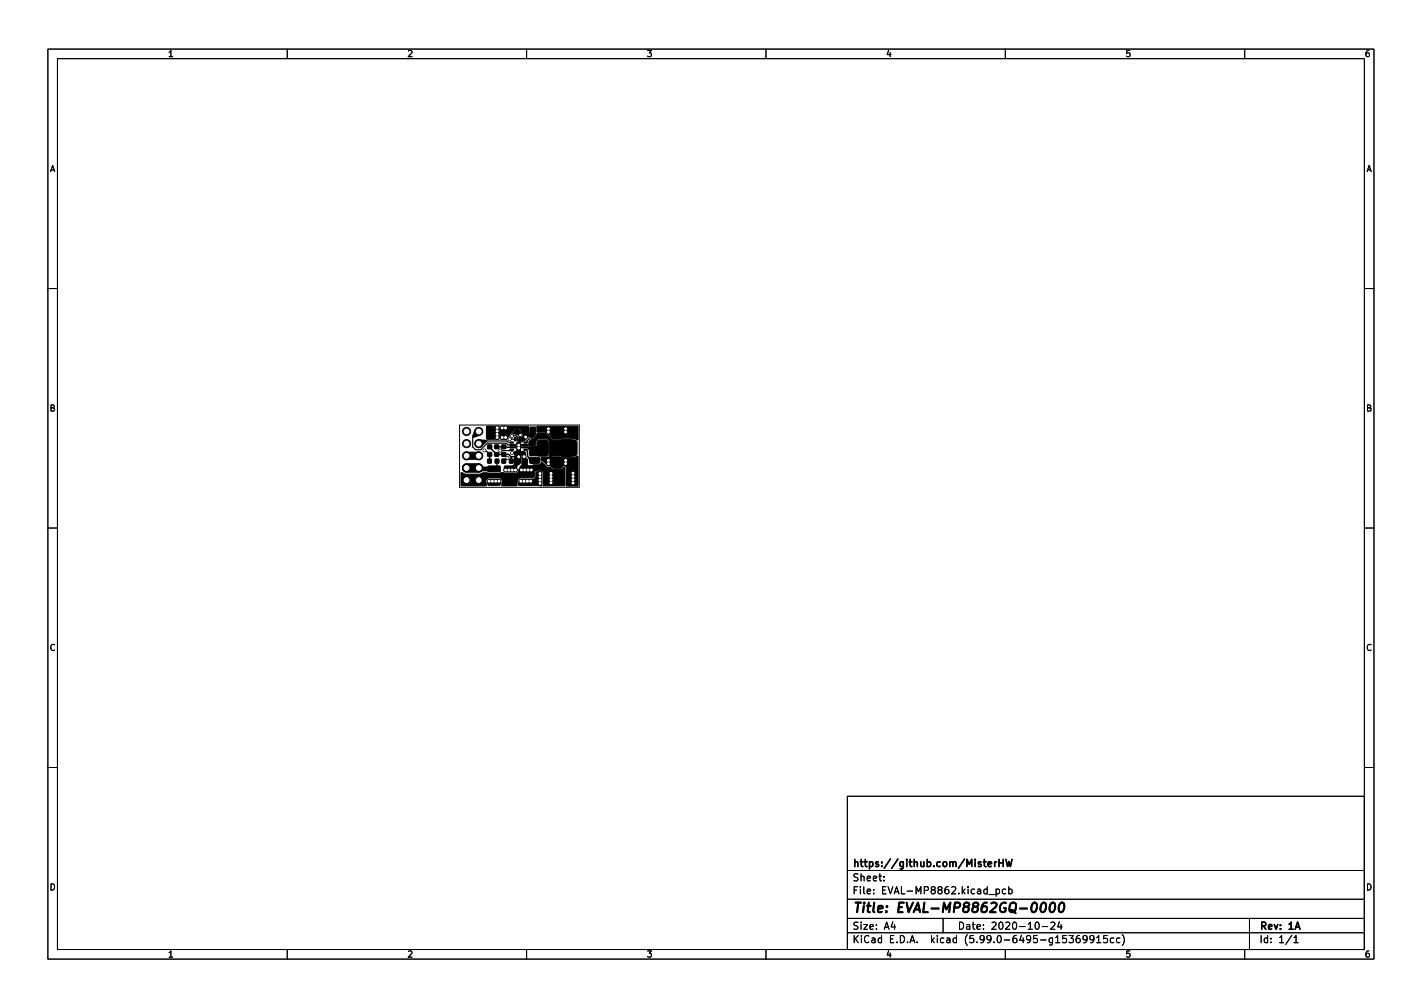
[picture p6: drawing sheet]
<svg xmlns="http://www.w3.org/2000/svg" width="297mm" height="210mm" viewBox="0 0 297 210" stroke-linecap="round" stroke-linejoin="round" font-family="sans-serif">
<g fill="none" stroke="#000" stroke-width=".21">
<path d="M10 10.2h277v190.1h-277zM12 12.2h273v186.1h-273zM60 10.2v2M110 10.2v2M160 10.2v2M210 10.2v2M260 10.2v2M10 60.2h2M285 60.2h2M96 88.7h25v13h-25zM10 110.2h2M285 110.2h2"/>
<path d="M10 160.2h2M177 166.3h108v32h-108zM285 160.2h2M60 198.3v2M110 198.3v2M160 198.3v2M177 194.8h108M177 191.8h108M177 187.8h108M177 181.8h108M184.6 183.8v.1M184.6 183v.1"/>
<path d="M186.5 192.5l-.4 1h1M186.9 193v1M197 191.8v3M206.6 186.8h1.1M208.1 185.7l.4-.1 .3 .3-.2 .7h-.5M208.1 185.6v1.5M210 198.3v2M210.1 185.7l-.5-.1-.2 .3 .1 .7h.6M210.7 185.7l.4-.1 .3 .3-.1 .7h-.6M210.7 185.1v1.5M216.4 192.7l.2-.2a.8 .8 0 0 1 .5 .8 .8 .8 0 0 1-.5 .7l-.2-.1-.2-.4zM217.7 193.5h1.2"/>
<path d="M219.5 192.7l.6-.2 .3 .5-1 1h1M221.3 192.5l-.4 1h1M221.6 193v1M223.3 195.3h.9l-.5 .6 .4 .1v.7l-.2 .1-.6-.1M225.5 195.3l-.4 .1a1.01 1.01 0 0 0 0 1.4l.5-.1v-.5l-.2-.3-.5 .1-.1 .2M227.1 196l-.3 .3h-.3l-.3-.3 .2-.6 .4-.1 .2 .2a.99 .99 0 0 1-.4 1.3h-.2M228.5 196l-.3 .3h-.3l-.3-.3 .2-.6 .4-.1 .2 .2a.99 .99 0 0 1-.3 1.3h-.3M229.1 195.8l.4-.5v1.5M229.1 196.8h.8M231.3 195.3h-.7l-.1 .7 .2-.1 .5 .1 .2 .2-.1 .5-.2 .1-.6-.1M232.6 195.9l-.4-.1-.3 .3 .2 .7h.5M233.9 195.9l-.4-.1-.3 .3 .2 .7h.5"/>
<path d="M234.4 195.1a1.72 1.72 0 0 1 0 2.3M260 198.3v2M261 191.8v6.5M269.9 195.3l-1.3 1.9M270.3 195.8l.4-.5v1.5M270.3 196.8h.8"/>
</g>
<g fill="none" stroke="#000" stroke-width=".3">
<path d="M102.3 93.3l1.5 1.6h2.4l.6 .5M102.3 94.9l-.1 1.4M103.8 93.3l3.3 .1M105.2 96.3h.1M105.5 94.6l-.2 .3M106.8 95.4v.9M107 94.6h.5M108 90.2h.1M108.1 90.2l.5 .1v1.4M108.6 94.6v1.2l-.5 .5M108.6 93.8h-.3l-.2 .3-.1 1.2h-1.1l-.1 .2M109.1 94.6l.4 .4v1.2l.2 .1"/>
<path d="M109.5 93.4h3.7l.2 .1-1.2 1.2h-1.1M109.9 94l.3 .3v1l.9 .9M111.1 90.8l-1.1 1.3v.2M111.1 92.4l-.4 .5h-1.2M113.1 93.4l.1 .1M207.8 179.9v1M208.2 179.9l-.4 .3M208.7 179.4v1.5M209.6 179.4v1.5M210.1 179.4l.4 1.5 .3-1 .3 1 .3-1.5M208.7 180.1h.9M270.6 194l.5-1.5 .5 1.5"/>
</g>
<path d="M217.6 188.7l.5-.2a1.19 1.19 0 0 1-.4 2l-.3-.2a1.69 1.69 0 0 1 .2-1.6zM219.5 188.7l.5-.2a1.19 1.19 0 0 1-.4 2l-.3-.2a1.69 1.69 0 0 1 .2-1.6zM221.5 188.7l.5-.2a1.19 1.19 0 0 1-.5 2l-.2-.2a1.69 1.69 0 0 1 .2-1.6z" fill="none" stroke="#000" stroke-width=".4"/>
<g fill="#000" stroke="#000" stroke-width=".21">
<path d="M99.2 89.9h.8l.1 1-1.3 .4-.1-.2zM99.1 99.4h1.7v1.7h-1.7zM99.9 91.9h1.7l.1 .2-1.2 1.2h-.5l-.1-.1zM101.9 97.4l2.5-.1 .1 .2v.9l-.2 .1h-2.3l-.1-.2zM101.9 94.5h.8v.7h-.8zM101.9 92.9h.8v.8h-.8zM101.9 95.9h.7v.8h-.7zM101.8 89.1l1-.1 .2 .2v2.2l-.1 .3h-.9l-.2-.2zM103.3 94.5h.9v.7h-.9zM103.3 92.9h.9v.8h-.9zM101.6 89.1l2.6-.1v2.7h-2.5zM103.4 95.9h.8v.8h-.8z"/>
<path d="M104.8 92.9h.8v.8h-.8zM104.8 94.5h.8v.7h-.8zM104.8 95.9h.8v.8h-.8zM104.6 89.1l1-.1 .2 .2v2.2l-.1 .3h-.9l-.2-.2zM106.5 92.3h.7v.2h-.7zM106.5 92.8h1.2v.2h-1.2zM106.5 93.3h1.2v.2h-1.2zM106.5 93.8h.7v.2h-.7zM106.4 95.9h.8v.8h-.8zM107.5 91.3h.2v.7h-.2zM107.5 94.2h.2v.7h-.2zM105.4 97.4l2.4-.1 .2 .2-.1 .9-.2 .1h-2.2l-.2-.2z"/>
<path d="M108 91.3h.2v.7h-.2zM108 94.2h.2v.7h-.2zM107.1 90.3l.6-.6h.6l.5 .5-.1 1.2h-.2l-.5-.7-.8-.1zM108.5 91.3h.2v.7h-.2zM108.5 94.2h.2v.7h-.2zM107.7 89.8h.7v.8h-.7zM107.8 95.9h.7v.8h-.7zM108.4 91.5h.3v5.1l-.4 .4h-.7l-.2-.1v-1.6l.5-.3v-2.6l.5-.1zM108.7 97.3h2.4l.2 .2v.9l-.3 .1h-2.2l-.2-.2zM108.9 93.3h1.2v.2h-1.2zM108.9 92.8h1.2v.2h-1.2zM109 91.3h.2v.8h-.2z"/>
<path d="M109 94.2h.2v.7h-.2zM109 94.3h.5l.3 .3v1l.3 .4v1.3h-1.1zM109.4 93.8h.7v.2h-.7zM109.4 92.3h.7v.2h-.7zM109.2 89.8h.8v.8h-.8zM109.4 95.9h.7v.8h-.7zM104.6 89.1l5.8-.1v2.2l-.8 .8-.5 .3-.2-.1 .1-.9a.57 .57 0 0 0 .1-.9l-.6-.8-.8-.1-1.2 1.2-.2 .4-.4 .6h-1.3zM110.7 94.3h.8v.7h-.8zM110.7 95.9h.8v.7h-.8zM110.7 92.1h.9v.7h-.9zM110.7 90.5h.9v.7h-.9zM110.7 89.2h1.2v1.4l-.7 .6h-.5z"/>
<path d="M110.5 95.5h2l.3 .3v.6l-.3 .3h-1.6l-.3-.3zM108.3 100.6l.6-.5h2.5l.6-.6v-.9h1.1v2.4l-.3 .3h-4.4l-.1-.1zM112 98.6l.9-.1 .3 .2v2.2l-.2 .2h-.8l-.2-.1zM96.3 98.7h.2l.9 .3h2.7l.8-.3 3.4 .1 .8-.1 .4 .1h2.1a.77 .77 0 0 0 .8-.8l.7-.7h2l.3-.3h1.2l.6-.5 1.1 1 .6 .1 .6 .4h1.7l.7-.4 .1 3.8h-4.5v-2.5a.65 .65 0 0 0-.8-.7l-.9 .2-.2 1-.3 .4h-2.4a.75 .75 0 0 0-.8 .7l-.2 .9h-3l-.1-.1 .1-1-.4-.5-2.6 .1a.69 .69 0 0 0-.3 .9v.5l-.1 .1h-5.1zM110.2 93.4l3.7-.1v1.7l-3.2 .1v-1zM110.5 92.2l.6-.6 .7-.2 .5-.9h1.7l.6 .4 .5 .7 .4 .3 3.8-.1v3.5h-4.6l.1-2.9a.86 .86 0 0 0-.9-.8h-1.1l-.6 .2-.3 .4-.1 .8h-1.3zM112.3 92l.5-.2h1.1l.6 .3v2.5l-.3 .6h-1.4l-.6-.3-.1-2.5zM114.8 98.6l1-.1 .2 .2v2.2l-.2 .2h-.8l-.2-.1zM115.3 89.5l.4-.1h1.3l.4 .1 .1 .4v1.2l-.1 .4-.4 .1h-1.3l-.4-.1-.1-.4v-1.2zM115.3 95.6l.4-.1h1.3l.4 .1 .1 .4v1.2l-.1 .4-.4 .1h-1.3l-.4-.1-.1-.4v-1.2zM118.3 92l.5-.2h1.1l.6 .3v2.5l-.3 .6h-1.4l-.6-.3-.1-2.5zM113.1 95.5l1.3-.1 .4 .2h4.4l.9-.1 .6-.3v6.2h-2.4v-3.7l-.2-.4h-.4l-.6 .4h-1.6l-.5-.4-.6-.1-.9-.8-.4-.2z"/>
<path d="M112.2 89h8.5v2.8l-1.5-.3-3.6 .1-.8-.9-.8-.4-1.8-.1zM101.9 100.2l2.5-.1 .1 .2v.9l-.2 .1h-2.3l-.1-.2zM105.4 100.2l2.4-.1 .2 .2-.1 .9-.2 .1h-2.2l-.2-.2zM108.7 100.1h2.4l.2 .2v.9l-.3 .1h-2.2l-.2-.2zM116.6 98.6l.9-.1 .2 .2 .1 2.2-.2 .2h-.8l-.3-.1zM119.4 98.6l.9-.1 .2 .2v2.2l-.1 .2h-.9l-.2-.1z"/>
<circle cx="97.5" cy="95.2" r=".85"/>
<circle cx="97.5" cy="97.7" r=".85"/>
<circle cx="97.5" cy="92.6" r=".85"/>
<circle cx="97.5" cy="90.1" r=".85"/>
<circle cx="100" cy="95.2" r=".85"/>
<circle cx="100" cy="97.7" r=".85"/>
<circle cx="100" cy="90.1" r=".85"/>
<circle cx="100" cy="92.6" r=".85"/>
<circle cx="101.2" cy="94" r=".3"/>
<circle cx="103.8" cy="90" r=".4"/>
<circle cx="103.8" cy="90.7" r=".4"/>
<circle cx="103.8" cy="91.4" r=".4"/>
<circle cx="103.8" cy="89.3" r=".4"/>
<circle cx="104.5" cy="94.1" r=".3"/>
<circle cx="104.9" cy="89.3" r=".4"/>
<circle cx="104.9" cy="91.3" r=".4"/>
<circle cx="105.6" cy="89.3" r=".4"/>
<circle cx="105.6" cy="91.3" r=".4"/>
<circle cx="105.6" cy="98.1" r=".4"/>
<circle cx="106" cy="95.6" r=".3"/>
<circle cx="106.3" cy="98.1" r=".4"/>
<circle cx="106.5" cy="91.7" r=".3"/>
<circle cx="106.9" cy="91" r=".3"/>
<circle cx="106.9" cy="94.6" r=".3"/>
<circle cx="107" cy="98.1" r=".4"/>
<circle cx="107.7" cy="98.1" r=".4"/>
<circle cx="108.4" cy="95.4" r=".35"/>
<circle cx="108.4" cy="93.5" r=".35"/>
<circle cx="108.4" cy="92.9" r=".35"/>
<circle cx="108.7" cy="90.8" r=".3"/>
<circle cx="108.9" cy="98.1" r=".4"/>
<circle cx="109.5" cy="95.3" r=".35"/>
<circle cx="109.6" cy="98.1" r=".4"/>
<circle cx="109.8" cy="91.2" r=".35"/>
<circle cx="110.3" cy="98.1" r=".4"/>
<circle cx="111" cy="98.1" r=".4"/>
<circle cx="112.8" cy="98.9" r=".4"/>
<circle cx="112.8" cy="99.5" r=".4"/>
<circle cx="114.5" cy="96.1" r=".4"/>
<circle cx="114.5" cy="89.5" r=".4"/>
<circle cx="114.5" cy="90.2" r=".4"/>
<circle cx="114.5" cy="96.8" r=".4"/>
<circle cx="115.1" cy="98.8" r=".4"/>
<circle cx="115.1" cy="99.5" r=".4"/>
<circle cx="118.1" cy="96.1" r=".4"/>
<circle cx="118.1" cy="89.5" r=".4"/>
<circle cx="118.2" cy="90.2" r=".4"/>
<circle cx="118.2" cy="96.8" r=".4"/>
<circle cx="119.7" cy="99.5" r=".4"/>
<circle cx="119.7" cy="98.8" r=".4"/>
<circle cx="97.5" cy="100.2" r=".85"/>
<circle cx="102.2" cy="100.5" r=".4"/>
<circle cx="102.8" cy="100.5" r=".4"/>
<circle cx="103.5" cy="100.5" r=".4"/>
<circle cx="104.2" cy="100.5" r=".4"/>
<circle cx="108.8" cy="100.5" r=".4"/>
<circle cx="109.5" cy="100.5" r=".4"/>
<circle cx="110.2" cy="100.5" r=".4"/>
<circle cx="110.9" cy="100.5" r=".4"/>
<circle cx="112.8" cy="100.9" r=".4"/>
<circle cx="112.8" cy="100.2" r=".4"/>
<circle cx="113" cy="101.4" r=".14"/>
<circle cx="115.1" cy="100.1" r=".4"/>
<circle cx="115.1" cy="100.8" r=".4"/>
<circle cx="119.7" cy="100.2" r=".4"/>
<circle cx="119.7" cy="100.8" r=".4"/>
</g>
<path d="M103.8 90v.7M106.6 97.9l-.3 .2h.7v-.2l.7 .2M107 97.6h.2M109.6 98.1h.7M109.7 96.3l.1 1.6" fill="none" stroke="#000" stroke-width=".6"/>
<path d="M108.1 96.3v.4l-1.2 1.2h-.3" fill="none" stroke="#000" stroke-width=".8"/>
<path d="M100 90.1l-1.3 1.2v2l.6 .6h1.1l1.4-1.4h3.9l.4 .4h1M101.2 94h.3l.8 .9M102.2 96.3h.1M103.8 96.3v1l-.6 .6M105.2 94.9h.2M106 95.6l-.8 .7M106.5 91.7h1.1M106.5 91.7h.1M106.9 93.9l-.4 .2h-2M106.9 92.4h-.7l-.3-.3h-5.4l-.5 .5M106.9 91h.1M106.9 91h.9l.3 .2v.5" fill="none" stroke="#000" stroke-width=".25"/>
<path d="M97.5 95.2h2.5" fill="none" stroke="#000" stroke-width="1.7"/>
<path d="M100 97.7l.2 .2h3" fill="none" stroke="#000" stroke-width="1"/>
<path d="M97.5 97.7h2.5M97.5 100.2h2.5" fill="none" stroke="#000" stroke-width="2"/>
<g fill="#fff" stroke="#fff" stroke-width=".21">
<circle cx="108.3" cy="92.9" r=".2"/>
<circle cx="103.6" cy="100.5" r=".2"/>
<circle cx="102.9" cy="100.5" r=".2"/>
<circle cx="102.2" cy="100.5" r=".2"/>
<circle cx="103.8" cy="89.3" r=".2"/>
<circle cx="118.1" cy="89.5" r=".2"/>
<circle cx="114.6" cy="96.8" r=".2"/>
<circle cx="114.6" cy="96.1" r=".2"/>
<circle cx="108.3" cy="95.4" r=".2"/>
<circle cx="112.8" cy="99.5" r=".2"/>
<circle cx="110.2" cy="100.5" r=".2"/>
<circle cx="119.7" cy="100.2" r=".2"/>
<circle cx="119.7" cy="98.8" r=".2"/>
<circle cx="110.9" cy="100.5" r=".2"/>
<circle cx="118.1" cy="90.2" r=".2"/>
<circle cx="105.6" cy="98.1" r=".2"/>
<circle cx="112.8" cy="100.9" r=".2"/>
<circle cx="108.3" cy="93.5" r=".2"/>
<circle cx="112.8" cy="98.9" r=".2"/>
<circle cx="112.8" cy="100.2" r=".2"/>
<circle cx="119.7" cy="99.5" r=".2"/>
<circle cx="114.6" cy="89.5" r=".2"/>
<circle cx="103.9" cy="90.7" r=".2"/>
<circle cx="107.7" cy="98.1" r=".2"/>
<circle cx="104.2" cy="100.5" r=".2"/>
<circle cx="118.1" cy="96.1" r=".2"/>
<circle cx="114.6" cy="90.2" r=".2"/>
<circle cx="109.5" cy="100.5" r=".2"/>
<circle cx="108.8" cy="100.5" r=".2"/>
<circle cx="103.9" cy="91.4" r=".2"/>
<circle cx="103.9" cy="90" r=".2"/>
<circle cx="118.1" cy="96.8" r=".2"/>
<circle cx="108.7" cy="90.8" r=".15"/>
<circle cx="107" cy="98.1" r=".2"/>
<circle cx="106.3" cy="98.1" r=".2"/>
<circle cx="119.7" cy="100.8" r=".2"/>
<circle cx="104.5" cy="94.1" r=".15"/>
<circle cx="104.9" cy="89.3" r=".2"/>
<circle cx="105.6" cy="89.3" r=".2"/>
<circle cx="105.6" cy="91.3" r=".2"/>
<circle cx="109.8" cy="91.2" r=".2"/>
<circle cx="104.9" cy="91.3" r=".2"/>
<circle cx="111" cy="98.1" r=".2"/>
<circle cx="108.9" cy="98.1" r=".2"/>
<circle cx="109.6" cy="98.1" r=".2"/>
<circle cx="110.3" cy="98.1" r=".2"/>
<circle cx="115.1" cy="98.8" r=".2"/>
<circle cx="109.5" cy="95.3" r=".2"/>
<circle cx="115.1" cy="100.1" r=".2"/>
<circle cx="115.1" cy="99.5" r=".2"/>
<circle cx="115.1" cy="100.8" r=".2"/>
<circle cx="106.9" cy="91" r=".15"/>
<circle cx="101.2" cy="94" r=".15"/>
<circle cx="106.5" cy="91.7" r=".15"/>
<circle cx="106" cy="95.6" r=".15"/>
<circle cx="106.9" cy="94.6" r=".15"/>
<circle cx="100" cy="100.2" r=".5"/>
<circle cx="97.5" cy="100.2" r=".5"/>
<circle cx="100" cy="97.7" r=".5"/>
<circle cx="97.5" cy="97.7" r=".5"/>
<circle cx="100" cy="95.2" r=".5"/>
<circle cx="97.5" cy="95.2" r=".5"/>
<circle cx="100" cy="92.6" r=".5"/>
<circle cx="97.5" cy="92.6" r=".5"/>
<circle cx="100" cy="90.1" r=".5"/>
<circle cx="97.5" cy="90.1" r=".5"/>
</g>
<text font-size="2.8" x="178" y="190.6">Title: EVAL-MP8862GQ-0000</text>
<g font-size="2.1">
<text x="178" y="184">Sheet:</text>
<text x="178" y="181">https://github.com/MisterHW</text>
<text x="178" y="186.7">File: EVAL-MP8862.kicad_pcb</text>
<text x="178" y="196.9">KiCad E.D.A. kicad (5.99.0-6495-g15369915cc)</text>
<text x="178" y="194.1">Size: A4</text>
<text x="200" y="194.1">Date: 2020-10-24</text>
<text x="263" y="194.1">Rev: 1A</text>
<text x="263" y="196.9">Id: 1/1</text>
</g>
<g font-size="1.8">
<text x="35" y="11.9">1</text>
<text x="85" y="11.9">2</text>
<text x="135" y="11.9">3</text>
<text x="185" y="11.9">4</text>
<text x="235" y="11.9">5</text>
<text x="285" y="11.9">6</text>
<text x="10.3" y="35.9">A</text>
<text x="285.3" y="35.9">A</text>
<text x="10.3" y="85.9">B</text>
<text x="285.3" y="85.9">B</text>
<text x="10.3" y="135.9">C</text>
<text x="285.3" y="135.9">C</text>
<text x="10.3" y="185.9">D</text>
<text x="285.3" y="185.9">D</text>
<text x="35" y="199.9">1</text>
<text x="85" y="199.9">2</text>
<text x="135" y="199.9">3</text>
<text x="185" y="199.9">4</text>
<text x="235" y="199.9">5</text>
<text x="285" y="199.9">6</text>
</g>
</svg>
